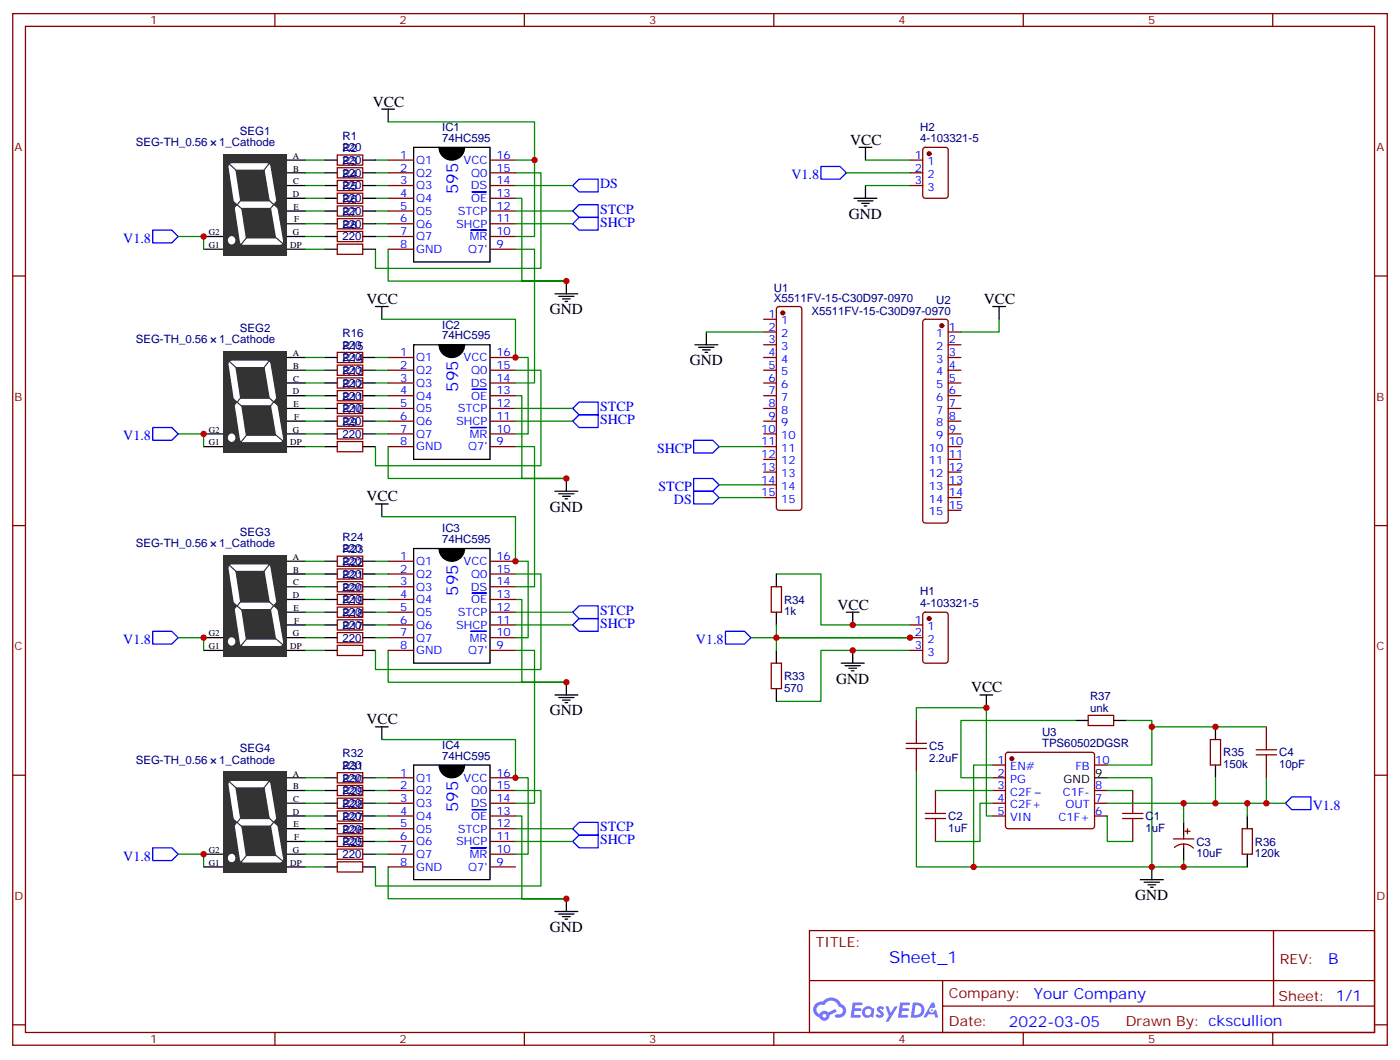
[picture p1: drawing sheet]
<svg xmlns="http://www.w3.org/2000/svg" width="388mm" height="294mm" viewBox="0 0 388 294" stroke-linecap="round" stroke-linejoin="round" font-family="sans-serif">
<g fill="none" stroke="#870000" stroke-width=".35">
<path d="M3.5 3.8h381v285.7h-381zM7.1 7.3h373.9v278.7h-373.9zM76.2 3.8v3.5M145.3 3.8v3.5M214.5 3.8v3.5M283.6 3.8v3.5M352.8 3.8v3.5M3.5 76.4h3.6M381 76.4h3.5M3.5 145.6h3.6M381 145.6h3.5M3.5 214.7h3.6"/>
<path d="M381 214.7h3.5M224.4 257.8h156.6v28.2h-156.6zM353 257.8v20.9M224.4 271.6h156.5M261.3 278.7h119.6M261.3 271.6v14.1M3.5 283.9h3.6M76.2 286v3.5M145.3 286v3.5M214.5 286v3.5M283.6 286v3.5M352.8 286v3.5"/>
<path d="M381 283.9h3.5"/>
</g>
<g fill="#5487ff">
<path d="M243.4 278.9a1.22 1.22 0 0 1 1.7 .3l-.4 .6a.47 .47 0 0 0-.4-.4 .47 .47 0 0 0-.5 .2l.1 .1a1.23 1.23 0 0 1 .8 1.9 1.44 1.44 0 0 1-2.1-.2l.5-.6 .8 .4a.29 .29 0 0 0 .3-.2 .29 .29 0 0 0-.3-.3 1.04 1.04 0 0 1-.5-1.8z"/>
<path d="M236.4 277.7h2.3l.3 .2-.1 .5h-1.8l-.1 .9h1.5l.3 .4-.4 .3h-1.6l-.1 1.1 1.7 .1 .2 .3-.2 .3-2.6 .1z"/>
<path d="M249.5 277.7h2.4l.3 .2-.1 .5h-1.9l-.1 .9h1.5l.4 .4-.4 .3h-1.6l-.2 1.1 1.8 .1 .1 .3-.1 .3-2.7 .1z"/>
<path d="M258.3 277.7h.7l.3 1.3-.6 .3a.69 .69 0 0 0-1 .3 .69 .69 0 0 0 .4 .9 .69 .69 0 0 0 .9-.6l.5-.3 .5 2.2h-.8l-.2-.8h-1.7l-.5 .8h-.9z"/>
<path d="M245.5 278.8h.8l.6 1.8 1.1-1.8h.8l-2.5 4.2h-.8l.9-1.6z"/>
<path d="M253 277.7l-.6 4.2h1.4a2.11 2.11 0 0 0 2.4-2.2 2.11 2.11 0 0 0-2.5-2zM253.8 278.4a1.39 1.39 0 0 1 1.6 1.5 1.39 1.39 0 0 1-1.8 1.2h-.2z"/>
<path d="M239.4 279.3a1.54 1.54 0 0 0-.1 2.2 1.54 1.54 0 0 0 2.1 .1l.6 .3 .3-2.3-.1-.3h-.4a1.49 1.49 0 0 0-2.4 0zM239.6 280.3a.95 .95 0 0 1 1.9 0 .95 .95 0 0 1-1.9 0z"/>
<path d="M226.1 278.1a2.18 2.18 0 0 0 1 3.7 1.44 1.44 0 0 0 1.7 .9 1.44 1.44 0 0 0 1.1-1.5l2-1-.4-.7-1.9 1a1.47 1.47 0 0 0-2.5 .4 1.39 1.39 0 0 1-.6-1.9 1.39 1.39 0 0 1 2-.5 2.12 2.12 0 0 1 2.1-1.3 2.12 2.12 0 0 1 1.9 1.7 1.14 1.14 0 0 1 1.1 1.4 1.14 1.14 0 0 1-1.6 .7 .43 .43 0 0 0-.6 .4 .43 .43 0 0 0 .5 .5 1.98 1.98 0 0 0 2.5-1.3 1.98 1.98 0 0 0-1.3-2.5 3.1 3.1 0 0 0-5.2-.7l-.9 .1zM228 281.4a.54 .54 0 0 1 1 0 .54 .54 0 0 1-1 0z"/>
<circle cx="258.3" cy="279.8" r=".26"/>
</g>
<path d="M104.1 58.5h3.5M104.1 54.9h3.5M104.1 51.4h3.5M104.1 47.9h3.5M104.1 44.3h3.5M142.9 47.9h7v26.4h-45.8v-5.3M104.1 65.5h3.5M104.1 62h3.5" fill="none" stroke="#008700" stroke-width=".35"/>
<path d="M114.7 40.8h21.1v31.8h-21.1zM79.4 99h5.3M79.4 102.6h5.3M79.4 106.1h5.3M79.4 109.6h5.3M79.4 113.1h5.3M79.4 116.7h5.3M56.4 120.2h5.3M56.4 123.7h5.3M79.4 120.2h5.3M79.4 123.7h5.3" fill="none" stroke="#000" stroke-width=".35"/>
<g fill="none" stroke="#870000" stroke-width=".35">
<path d="M107.6 44.3h7.1M107.6 47.9h7.1M107.6 51.4h7.1M107.6 54.9h7.1M107.6 58.5h7.1M135.8 44.3h7.1M135.8 47.9h7.1M135.8 51.4h7.1M135.8 54.9h7.1M135.8 58.5h7.1M107.6 62h7.1M107.6 65.5h7.1"/>
<path d="M107.6 69h7.1M135.8 62h7.1M135.8 65.5h7.1M135.8 69h7.1"/>
</g>
<path d="M121.7 40.8h7.1a3.5 3.5 0 0 1-3.6 3.5 3.5 3.5 0 0 1-3.5-3.5z" fill="#000" stroke="#000" stroke-width=".35"/>
<path d="M130.9 53.2h3.9h-3.9M130.5 63.7h4.3h-4.3" fill="none" stroke="#00f" stroke-width=".35"/>
<path d="M61.9 97.3h17.7v28.2h-17.7z" fill="#333"/>
<path d="M66 111.4h9.8l-1.7-10.6h-9.9l3.2 20.8h10.2l-1.8-10.2" fill="none" stroke="#fff" stroke-width="1.8"/>
<path d="M63.1 99.7l12.8 11.7-9.6 11.6M74.8 99.7l-9.1 11.7 13.3 11.3" fill="none" stroke="#333" stroke-width=".32"/>
<path d="M76.9 109.9l-1.2 1.4 1.6 1.5zM64.4 110l1.5 1.3-1.1 1.4z" fill="#333"/>
<circle cx="64.1" cy="121.2" r="1.11" fill="#fff"/>
<g fill="none" stroke="#870000" stroke-width=".35">
<path d="M93.5 42.9h7v2.9h-7zM93.5 46.5h7v2.8h-7zM93.5 50h7v2.8h-7zM93.5 53.5h7v2.8h-7zM93.5 57h7v2.9h-7zM93.5 60.6h7v2.8h-7zM93.5 64.1h7v2.8h-7zM93.5 67.6h7v2.8h-7zM93.5 97.6h7v2.8h-7zM211.7 88.4h3.5M211.7 92h3.5M211.7 95.5h3.5"/>
<path d="M211.7 99h3.5M215.4 85.1l.5-.2h5.6l.5 .2 .2 .5v55.1l-.2 .5-.5 .2h-5.6l-.5-.3-.2-.4v-55.1zM256 88.6l.5-.2h5.6l.5 .2 .2 .5v55.1l-.2 .5-.5 .2h-5.6l-.5-.2-.2-.5v-55.1zM262.8 92h3.5M262.8 95.5h3.5M262.8 99h3.5M93.5 118.8h7v2.8h-7zM93.5 115.3h7v2.8h-7zM93.5 111.7h7v2.8h-7zM93.5 108.2h7v2.8h-7zM93.5 104.7h7v2.8h-7zM93.5 101.1h7v2.9h-7z"/>
<path d="M211.7 102.6h3.5M211.7 106.1h3.5M211.7 109.6h3.5M211.7 113.1h3.5M211.7 116.7h3.5M262.8 102.6h3.5M262.8 106.1h3.5M262.8 109.6h3.5M262.8 113.1h3.5M262.8 116.7h3.5M93.5 122.3h7v2.8h-7zM211.7 120.2h3.5"/>
<path d="M211.7 123.7h3.5M211.7 127.2h3.5M211.7 130.8h3.5M211.7 134.3h3.5M211.7 137.8h3.5M262.8 120.2h3.5M262.8 123.7h3.5M262.8 127.2h3.5M262.8 130.8h3.5M262.8 134.3h3.5M262.8 137.8h3.5M262.8 141.4h3.5"/>
</g>
<g fill="#870000" stroke="#870000" stroke-width=".35">
<circle cx="217" cy="86.7" r=".53"/>
<circle cx="261.1" cy="90.2" r=".53"/>
</g>
<g fill="none" stroke="#000" stroke-width=".35">
<path d="M105.8 30.2h3.6M107.6 30.2v3.6M79.4 44.3h5.3M79.4 47.9h5.3M79.4 51.4h5.3M79.4 54.9h5.3M79.4 58.5h5.3M90 44.3h3.5M90 47.9h3.5M90 51.4h3.5M90 54.9h3.5M90 58.5h3.5"/>
<path d="M100.5 44.3h3.6M100.5 47.9h3.6M100.5 51.4h3.6M100.5 54.9h3.6M100.5 58.5h3.6M56.4 65.5h5.3M56.4 69h5.3M79.4 62h5.3M79.4 65.5h5.3M79.4 69h5.3M90 62h3.5M90 65.5h3.5"/>
<path d="M90 69h3.5M100.5 62h3.6M100.5 65.5h3.6M100.5 69h3.6M157 77.9v3.5M90 99h3.5M100.5 99h3.6M104.1 84.9h3.5M105.8 84.9v3.5M153.8 81.4h6.4M154.9 82.1h4.2M155.9 82.8h2.1"/>
<path d="M156.6 83.5h.7M192.6 95.5h6.4M193.7 96.2h4.2M194.7 96.9h2.1M195.4 97.6h.7M195.8 92v3.5M90 116.7h3.5M90 113.1h3.5M90 109.6h3.5M90 106.1h3.5M90 102.6h3.5M100.5 116.7h3.6"/>
<path d="M100.5 113.1h3.6M100.5 109.6h3.6M100.5 106.1h3.6M100.5 102.6h3.6M90 123.7h3.5M90 120.2h3.5M100.5 123.7h3.6M100.5 120.2h3.6M153.8 136.1h6.4M154.9 136.8h4.2M155.9 137.5h2.1M156.6 138.2h.7"/>
<path d="M157 132.5v3.6"/>
</g>
<path d="M142.9 54.9h1.7v23h12.4h-49.4v-8.9M195.8 92h15.9M142.9 109.6h1.7v22.9h12.4h-49.4v-8.8" fill="none" stroke="#008700" stroke-width=".35"/>
<path d="M61.9 42.6h17.7v28.2h-17.7z" fill="#333"/>
<path d="M66 56.7h9.8l-1.7-10.6h-9.9l3.2 20.8h10.2l-1.8-10.2" fill="none" stroke="#fff" stroke-width="1.8"/>
<path d="M63.1 45l12.8 11.7-9.6 11.6M74.8 45l-9.1 11.7 13.3 11.3" fill="none" stroke="#333" stroke-width=".32"/>
<path d="M76.9 55.2l-1.2 1.5 1.6 1.4zM64.4 55.3l1.5 1.3-1.1 1.4z" fill="#333"/>
<circle cx="64.1" cy="66.5" r="1.11" fill="#fff"/>
<g fill="none" stroke="#000" stroke-width=".35">
<path d="M114.7 95.5h21.1v31.7h-21.1zM104.1 139.6h3.5M105.8 139.6v3.5M79.4 159h5.3M79.4 155.5h5.3M90 159h3.5M90 155.5h3.5M100.5 159h3.6M100.5 155.5h3.6M56.4 176.6h5.3M79.4 176.6h5.3M79.4 173.1h5.3"/>
<path d="M79.4 169.6h5.3M79.4 166.1h5.3M79.4 162.5h5.3M90 176.6h3.5M90 173.1h3.5M90 169.6h3.5M90 166.1h3.5M90 162.5h3.5M100.5 176.6h3.6M100.5 173.1h3.6M100.5 169.6h3.6M100.5 166.1h3.6"/>
<path d="M100.5 162.5h3.6M56.4 180.2h5.3M79.4 180.2h5.3M90 180.2h3.5M100.5 180.2h3.6M153.8 192.5h6.4M154.9 193.2h4.2M155.9 193.9h2.1M156.6 194.6h.7M157 189v3.5"/>
</g>
<g fill="none" stroke="#870000" stroke-width=".35">
<path d="M107.6 99h7.1M135.8 99h7.1M107.6 102.6h7.1M107.6 106.1h7.1M107.6 109.6h7.1M107.6 113.1h7.1M107.6 116.7h7.1M135.8 102.6h7.1M135.8 106.1h7.1M135.8 109.6h7.1M135.8 113.1h7.1M135.8 116.7h7.1"/>
<path d="M107.6 120.2h7.1M107.6 123.7h7.1M135.8 120.2h7.1M135.8 123.7h7.1M93.5 157.6h7v2.8h-7zM93.5 154.1h7v2.8h-7zM93.5 178.8h7v2.8h-7zM93.5 175.2h7v2.8h-7zM93.5 171.7h7v2.8h-7zM93.5 168.2h7v2.8h-7zM93.5 164.6h7v2.9h-7zM93.5 161.1h7v2.8h-7z"/>
</g>
<path d="M121.7 95.5h7.1a3.5 3.5 0 0 1-3.6 3.5 3.5 3.5 0 0 1-3.5-3.5z" fill="#000" stroke="#000" stroke-width=".35"/>
<path d="M130.5 118.4h4.3h-4.3M130.9 107.8h3.9h-3.9" fill="none" stroke="#00f" stroke-width=".35"/>
<path d="M104.1 99h3.5M104.1 102.6h3.5M104.1 106.1h3.5M104.1 109.6h3.5M104.1 116.7h3.5M104.1 113.1h3.5M142.9 102.6h7v26.4h-45.8v-5.3M104.1 120.2h3.5M142.9 166.1h1.7v22.9h12.4h-49.4v-8.8" fill="none" stroke="#008700" stroke-width=".35"/>
<path d="M61.9 153.7h17.7v28.3h-17.7z" fill="#333"/>
<path d="M66 167.8h9.8l-1.7-10.6h-9.9l3.2 20.8h10.2l-1.8-10.2" fill="none" stroke="#fff" stroke-width="1.8"/>
<path d="M63.1 156.2l12.8 11.6-9.6 11.7M74.8 156.2l-9.1 11.7 13.3 11.2" fill="none" stroke="#333" stroke-width=".32"/>
<path d="M76.9 166.3l-1.2 1.5 1.6 1.4zM64.4 166.4l1.5 1.4-1.1 1.3z" fill="#333"/>
<circle cx="64.1" cy="177.7" r="1.11" fill="#fff"/>
<g fill="none" stroke="#000" stroke-width=".35">
<path d="M114.7 151.9h21.1v31.8h-21.1zM79.4 219h5.3M79.4 215.4h5.3M90 219h3.5M90 215.4h3.5M100.5 219h3.6M100.5 215.4h3.6M104.1 201.3h3.5M105.8 201.3v3.6M56.4 236.6h5.3M79.4 236.6h5.3M79.4 233.1h5.3"/>
<path d="M79.4 229.6h5.3M79.4 226h5.3M79.4 222.5h5.3M90 236.6h3.5M90 233.1h3.5M90 229.6h3.5M90 226h3.5M90 222.5h3.5M100.5 236.6h3.6M100.5 233.1h3.6M100.5 229.6h3.6M100.5 226h3.6"/>
<path d="M100.5 222.5h3.6M56.4 240.1h5.3M79.4 240.1h5.3M90 240.1h3.5M100.5 240.1h3.6M153.8 252.5h6.4M154.9 253.2h4.2M155.9 253.9h2.1M156.6 254.6h.7M157 249v3.5"/>
</g>
<g fill="none" stroke="#870000" stroke-width=".35">
<path d="M107.6 155.5h7.1M107.6 159h7.1M135.8 155.5h7.1M135.8 159h7.1M107.6 162.5h7.1M107.6 166.1h7.1M107.6 169.6h7.1M107.6 173.1h7.1M107.6 176.6h7.1M135.8 162.5h7.1M135.8 166.1h7.1M135.8 169.6h7.1"/>
<path d="M135.8 173.1h7.1M135.8 176.6h7.1M107.6 180.2h7.1M135.8 180.2h7.1M93.5 217.6h7v2.8h-7zM93.5 214h7v2.9h-7zM93.5 238.7h7v2.8h-7zM93.5 235.2h7v2.8h-7zM93.5 231.7h7v2.8h-7zM93.5 228.1h7v2.9h-7zM93.5 224.6h7v2.8h-7zM93.5 221.1h7v2.8h-7z"/>
</g>
<path d="M121.7 151.9h7.1a3.5 3.5 0 0 1-3.6 3.6 3.5 3.5 0 0 1-3.5-3.6z" fill="#000" stroke="#000" stroke-width=".35"/>
<path d="M130.5 174.9h4.3h-4.3M130.9 164.3h3.9h-3.9" fill="none" stroke="#00f" stroke-width=".35"/>
<g fill="none" stroke="#008700" stroke-width=".35">
<path d="M84.7 155.5h5.3M84.7 159h5.3M104.1 155.5h3.5M104.1 159h3.5M142.9 159h7v26.5h-45.8v-5.3M84.7 162.5h5.3M84.7 166.1h5.3M84.7 169.6h5.3M84.7 173.1h5.3M84.7 176.6h5.3M104.1 162.5h3.5M104.1 166.1h3.5"/>
<path d="M104.1 169.6h3.5M104.1 173.1h3.5M104.1 176.6h3.5M84.7 180.2h5.3M142.9 226h1.7v23h12.4h-49.4v-8.9"/>
</g>
<path d="M61.9 213.7h17.7v28.2h-17.7z" fill="#333"/>
<path d="M66 227.8h9.8l-1.7-10.6h-9.9l3.2 20.8h10.2l-1.8-10.2" fill="none" stroke="#fff" stroke-width="1.8"/>
<path d="M63.1 216.1l12.8 11.7-9.6 11.6M74.8 216.1l-9.1 11.7 13.3 11.3" fill="none" stroke="#333" stroke-width=".32"/>
<path d="M76.9 226.3l-1.2 1.5 1.6 1.4zM64.4 226.4l1.5 1.3-1.1 1.4z" fill="#333"/>
<circle cx="64.1" cy="237.6" r="1.11" fill="#fff"/>
<g fill="none" stroke="#000" stroke-width=".35">
<path d="M236.7 54.9h6.4M237.8 55.6h4.2M238.1 40.8h3.6M238.8 56.3h2.1M239.5 57h.7M239.9 40.8v3.5M239.9 51.4v3.5M275.2 84.9h3.5M276.9 84.9v3.5M215.2 159v3.5M215.2 169.6v3.5M234.6 169.6h3.5"/>
<path d="M236.4 169.6v3.5M215.2 180.2v3.5M215.2 190.7v3.6M233.2 183.7h6.3M234.2 184.4h4.3M235.3 185.1h2.1M236 185.8h.7M236.4 180.2v3.5M271.6 192.5h3.6M273.4 192.5v3.5M298.1 199.6h3.5M308.7 199.6h3.5"/>
<path d="M114.7 211.9h21.1v31.8h-21.1zM303.4 215.4h3.5M336.9 201.3v3.6M336.9 211.9v3.5M328.1 227.8v3.5M328.1 234.8v3.6M345.7 226v3.6M345.7 236.6v3.5M316.1 243.7h6.3M317.1 244.4h4.3M318.2 245.1h2.1M318.9 245.8h.7"/>
<path d="M319.3 240.1v3.6"/>
</g>
<g fill="none" stroke="#870000" stroke-width=".35">
<path d="M252.2 44.3h3.6M252.2 47.9h3.6M252.2 51.4h3.6M256 41l.5-.2h5.6l.7 .4v13l-.4 .7h-5.9l-.7-.4v-13zM213.8 162.5h2.8v7.1h-2.8zM252.2 173.1h3.6M252.2 176.6h3.6M256 169.8l.5-.2h5.6l.7 .4v13l-.4 .6-5.9 .1-.7-.5v-12.9zM213.8 183.7h2.8v7h-2.8zM252.2 180.2h3.6M254 199.6v3.5M301.6 198.2h7.1v2.8h-7.1z"/>
<path d="M107.6 215.4h7.1M107.6 219h7.1M135.8 215.4h7.1M135.8 219h7.1M254 210.1v3.6M259.3 219v3.5M275.2 215.4h3.5M275.2 219h3.5M275.2 211.9h3.5M278.9 208.6l.5-.2h23.3l.5 .2 .2 .5v19.7l-.2 .5-.5 .3h-23.3l-.5-.3-.2-.5v-19.7zM303.4 219h3.5M303.4 211.9h3.5"/>
<path d="M314 219v3.5M335.5 204.9h2.8v7h-2.8zM351 201.3v3.6M351 211.9v3.5M107.6 222.5h7.1M107.6 226h7.1M107.6 229.6h7.1M107.6 233.1h7.1M107.6 236.6h7.1M135.8 222.5h7.1M135.8 226h7.1M135.8 229.6h7.1"/>
<path d="M135.8 233.1h7.1M135.8 236.6h7.1M259.3 229.6v3.5M275.2 222.5h3.5M275.2 226h3.5M303.4 222.5h3.5M303.4 226h3.5M314 229.6v3.5M325.3 232.4h5.6M325.5 234.8a3.8 3.8 0 0 1 5.3 .1M328.1 231.3v1.1M328.1 233.8v1"/>
<path d="M328.4 230.3h1.4M329.1 229.6v1.4M344.3 229.6h2.8v7h-2.8zM107.6 240.1h7.1M135.8 240.1h7.1"/>
</g>
<path d="M121.7 211.9h7.1a3.5 3.5 0 0 1-3.6 3.5 3.5 3.5 0 0 1-3.5-3.5z" fill="#000" stroke="#000" stroke-width=".35"/>
<g fill="none" stroke="#00f" stroke-width=".35">
<path d="M158.7 58.5l1.8-1.8h5.3v3.5h-5.3zM158.7 51.4l1.8-1.8h5.3v3.6h-5.3zM227.5 46.1h5.3l1.8 1.8-1.8 1.7h-5.3zM42.3 63.7h5.3l1.8 1.8-1.8 1.8h-5.3zM158.7 62l1.8-1.8h5.3v3.5h-5.3zM42.3 118.4h5.3l1.8 1.8-1.8 1.8h-5.3zM158.7 113.1l1.8-1.7h5.3v3.5h-5.3zM158.7 116.7l1.8-1.8h5.3v3.5h-5.3zM192.3 136.1h5.3l1.7 1.7-1.7 1.8h-5.3zM192.3 132.5h5.3l1.7 1.8-1.7 1.8h-5.3zM192.3 122h5.3l1.7 1.7-1.7 1.8h-5.3zM42.3 174.9h5.3l1.8 1.7-1.8 1.8h-5.3z"/>
<path d="M158.7 169.6l1.8-1.8h5.3v3.5h-5.3zM158.7 173.1l1.8-1.8h5.3v3.6h-5.3zM201.1 174.9h5.3l1.7 1.7-1.7 1.8h-5.3zM42.3 234.8h5.3l1.8 1.8-1.8 1.8h-5.3zM130.5 234.8h4.3h-4.3M130.9 224.3h3.9h-3.9M158.7 229.6l1.8-1.8h5.3v3.5h-5.3zM158.7 233.1l1.8-1.8h5.3v3.5h-5.3zM358.1 220.7h5.3v3.6h-5.3l-1.8-1.8z"/>
</g>
<g fill="none" stroke="#008700" stroke-width=".35">
<path d="M107.6 33.8h40.6v10.5M84.7 44.3h5.3M84.7 51.4h5.3M84.7 47.9h5.3M84.7 58.5h5.3M84.7 54.9h5.3M142.9 44.3h5.3v21.2h-5.3M142.9 51.4h15.8M142.9 58.5h15.8M234.6 47.9h17.6M239.9 44.3h12.3M239.9 51.4h12.3"/>
<path d="M49.4 65.5h7v3.5M84.7 62h5.3M84.7 65.5h5.3M84.7 69h5.3M142.9 69h5.3v37.1h-5.3M142.9 62h15.8M84.7 99h5.3M105.8 88.4h37.1v10.6h3.5v21.2h-3.5M276.9 88.4v3.6h-10.6M84.7 113.1h5.3M84.7 116.7h5.3M84.7 102.6h5.3"/>
<path d="M84.7 106.1h5.3M84.7 109.6h5.3M142.9 113.1h15.8M142.9 116.7h15.8M49.4 120.2h7v3.5M84.7 123.7h5.3M84.7 120.2h5.3M142.9 123.7h5.3v38.8h-5.3M199.3 134.3h12.4M199.3 137.8h12.4M199.3 123.7h12.4M105.8 143.1h37.1v12.4h3.5v21.1h-3.5"/>
<path d="M215.2 159h12.3v14.1h24.7M49.4 176.6h7v3.6M142.9 169.6h15.8M142.9 173.1h15.8M208.1 176.6h44.1h-37v3.6M215.2 173.1v3.5M142.9 180.2h5.3v42.3h-5.3M252.2 180.2h-24.7v14.1h-12.3M254 199.6v-3.6h19.4v30h1.8M298.1 199.6h-31.8v15.8h8.9M312.2 199.6h7.1v1.7M84.7 215.4h5.3"/>
<path d="M84.7 219h5.3M104.1 215.4h3.5M104.1 219h3.5M105.8 204.9h37.1v10.5h3.5v21.2h-3.5M142.9 219h7v26.4h-45.8v-5.3M254 213.7v26.4h15.9M259.3 219h15.9M275.2 211.9h-5.3v28.2h49.4M306.9 215.4h12.4v24.7h26.4M306.9 219h7.1M336.9 215.4v7.1M351 201.3h-31.7v10.6h-12.4"/>
<path d="M351 215.4v7.1M49.4 236.6h7v3.5M84.7 222.5h5.3M84.7 226h5.3M84.7 229.6h5.3M84.7 233.1h5.3M84.7 236.6h5.3M104.1 222.5h3.5M104.1 226h3.5M104.1 229.6h3.5M104.1 233.1h3.5M104.1 236.6h3.5"/>
<path d="M142.9 229.6h15.8M142.9 233.1h15.8M275.2 222.5h-3.6v10.6h-12.3M306.9 226v7.1h7.1M306.9 222.5h49.4M328.1 222.5v5.3M328.1 238.4v1.7M345.7 222.5v3.5M84.7 240.1h5.3"/>
</g>
<g fill="#870000" stroke="#870000" stroke-width=".35">
<circle cx="257.5" cy="171.3" r=".53"/>
<circle cx="257.5" cy="42.6" r=".53"/>
<circle cx="280.5" cy="210.1" r=".53"/>
</g>
<g fill="none" stroke="#a10000" stroke-width=".35">
<path d="M251.2 205.9h5.6M251.2 207.3h5.6M254 203.1v2.8M254 207.3v2.8M348.2 207.7h5.6M348.2 209.1h5.6M351 204.9v2.8M351 209.1v2.8M256.5 225.3h5.6M256.5 226.7h5.6M259.3 222.5v2.8M259.3 226.7v2.9"/>
<path d="M311.1 225.3h5.7M311.1 226.7h5.7M314 222.5v2.8M314 226.7v2.9"/>
</g>
<g fill="#c00">
<circle cx="157" cy="77.9" r=".88"/>
<circle cx="157" cy="132.5" r=".88"/>
<circle cx="157" cy="189" r=".88"/>
<circle cx="157" cy="249" r=".88"/>
<circle cx="236.4" cy="180.2" r=".88"/>
<circle cx="148.2" cy="44.3" r=".88"/>
<circle cx="142.9" cy="99" r=".88"/>
<circle cx="142.9" cy="155.5" r=".88"/>
<circle cx="142.9" cy="215.4" r=".88"/>
<circle cx="56.4" cy="236.6" r=".88"/>
<circle cx="56.4" cy="176.6" r=".88"/>
<circle cx="56.4" cy="65.5" r=".88"/>
<circle cx="56.4" cy="120.2" r=".88"/>
<circle cx="319.3" cy="240.1" r=".88"/>
<circle cx="252.2" cy="176.6" r=".88"/>
<circle cx="215.2" cy="176.6" r=".88"/>
<circle cx="236.4" cy="173.1" r=".88"/>
<circle cx="273.4" cy="196" r=".88"/>
<circle cx="269.9" cy="240.1" r=".88"/>
<circle cx="336.9" cy="222.5" r=".88"/>
<circle cx="351" cy="222.5" r=".88"/>
<circle cx="336.9" cy="201.3" r=".88"/>
<circle cx="328.1" cy="222.5" r=".88"/>
<circle cx="328.1" cy="240.1" r=".88"/>
<circle cx="345.7" cy="222.5" r=".88"/>
<circle cx="319.3" cy="201.3" r=".88"/>
</g>
<g font-size="4.6" fill="#00f">
<text x="127" y="53.9" transform="rotate(-90 127 53.9)">595</text>
<text x="127" y="108.5" transform="rotate(-90 127 108.5)">595</text>
<text x="127" y="165" transform="rotate(-90 127 165)">595</text>
<text x="127" y="225" transform="rotate(-90 127 225)">595</text>
<text x="246.5" y="266.8">Sheet_1</text>
</g>
<g font-size="4.2">
<text x="103.4" y="29.5">VCC</text>
<text x="235.7" y="40.1">VCC</text>
<text x="235.3" y="60.6">GND</text>
<text x="101.6" y="84.2">VCC</text>
<text x="152.4" y="87">GND</text>
<text x="272.7" y="84.2">VCC</text>
<text x="191.2" y="101.1">GND</text>
<text x="101.6" y="138.9">VCC</text>
<text x="152.4" y="141.7">GND</text>
<text x="232.1" y="168.9">VCC</text>
<text x="231.8" y="189.3">GND</text>
<text x="269.2" y="191.8">VCC</text>
<text x="101.6" y="200.6">VCC</text>
<text x="152.4" y="198.2">GND</text>
<text x="314.7" y="249.3">GND</text>
<text x="152.4" y="258.1">GND</text>
</g>
<g font-size="4.2" fill="#00f">
<text x="368.2" y="267">B</text>
<text x="286.5" y="276.6">Your Company</text>
<text x="279.6" y="284.4">2022-03-05</text>
</g>
<g font-size="3.9" fill="#00f">
<text x="166.3" y="52.2">DS</text>
<text x="219.4" y="49.6">V1.8</text>
<text x="166.3" y="59.2">STCP</text>
<text x="166.3" y="62.7">SHCP</text>
<text x="34.2" y="67.3">V1.8</text>
<text x="166.3" y="113.9">STCP</text>
<text x="166.3" y="117.4">SHCP</text>
<text x="34.2" y="122">V1.8</text>
<text x="182.1" y="125.5">SHCP</text>
<text x="182.5" y="136.1">STCP</text>
<text x="186.8" y="139.6">DS</text>
<text x="166.3" y="170.3">STCP</text>
<text x="166.3" y="173.9">SHCP</text>
<text x="34.2" y="178.4">V1.8</text>
<text x="192.9" y="178.4">V1.8</text>
<text x="363.9" y="224.3">V1.8</text>
<text x="166.3" y="230.3">STCP</text>
<text x="166.3" y="233.8">SHCP</text>
<text x="34.2" y="238.4">V1.8</text>
</g>
<g font-size="3.9" fill="#800">
<text x="226.1" y="262.4">TITLE:</text>
<text x="354.8" y="267">REV:</text>
<text x="263" y="276.6">Company:</text>
<text x="354.4" y="277.2">Sheet: 1/1</text>
<text x="263" y="284.2">Date:</text>
<text x="312.1" y="284.3">Drawn By: ckscullion</text>
</g>
<g font-size="3.2" fill="#800">
<text x="41.6" y="6.8">1</text>
<text x="110.8" y="6.8">2</text>
<text x="179.9" y="6.8">3</text>
<text x="249.1" y="6.8">4</text>
<text x="318.2" y="6.8">5</text>
<text x="4.1" y="41.9">A</text>
<text x="381.5" y="41.9">A</text>
<text x="4.1" y="111">B</text>
<text x="381.5" y="111">B</text>
<text x="4.1" y="180.2">C</text>
<text x="381.5" y="180.2">C</text>
<text x="4.1" y="249.3">D</text>
<text x="381.5" y="249.3">D</text>
<text x="41.6" y="289">1</text>
<text x="110.8" y="289">2</text>
<text x="179.9" y="289">3</text>
<text x="249.1" y="289">4</text>
<text x="318.2" y="289">5</text>
</g>
<g font-size="3.2" fill="#000080">
<text x="37.6" y="40.5">SEG-TH_0.56</text>
<text x="60.7" y="40.5">1_Cathode</text>
<text x="66.5" y="37.3">SEG1</text>
<text x="94.9" y="41.9">220</text>
<text x="94.9" y="38.6">R1</text>
<text x="122.6" y="39.3">74HC595</text>
<text x="122.6" y="36.4">IC1</text>
<text x="255.1" y="39.4">4-103321-5</text>
<text x="255.1" y="36.2">H2</text>
<text x="94.9" y="45.4">220</text>
<text x="94.9" y="42.2">R2</text>
<text x="94.9" y="45.7">R3</text>
<text x="94.9" y="48.9">220</text>
<text x="94.9" y="52.5">220</text>
<text x="94.9" y="49.2">R4</text>
<text x="94.9" y="52.8">R5</text>
<text x="94.9" y="56">220</text>
<text x="94.9" y="59.5">220</text>
<text x="94.9" y="56.3">R6</text>
<text x="94.9" y="59.8">R7</text>
<text x="94.9" y="63">220</text>
<text x="94.9" y="63.3">R8</text>
<text x="94.9" y="66.6">220</text>
<text x="214.5" y="83.7">X5511FV-15-C30D97-0970</text>
<text x="214.5" y="80.8">U1</text>
<text x="224.9" y="87.3">X5511FV-15-C30D97-0970</text>
<text x="259.5" y="84.3">U2</text>
<text x="37.6" y="95.1">SEG-TH_0.56</text>
<text x="60.7" y="95.1">1_Cathode</text>
<text x="66.5" y="92">SEG2</text>
<text x="94.9" y="93.3">R16</text>
<text x="122.6" y="94">74HC595</text>
<text x="122.6" y="91">IC2</text>
<text x="94.9" y="100.1">220</text>
<text x="94.9" y="96.6">220</text>
<text x="94.9" y="100.4">R14</text>
<text x="94.9" y="96.9">R15</text>
<text x="94.9" y="107.1">220</text>
<text x="94.9" y="103.6">220</text>
<text x="94.9" y="107.4">R12</text>
<text x="94.9" y="103.9">R13</text>
<text x="94.9" y="110.7">220</text>
<text x="94.9" y="111">R11</text>
<text x="94.9" y="117.7">220</text>
<text x="94.9" y="114.2">220</text>
<text x="94.9" y="118">R9</text>
<text x="94.9" y="114.5">R10</text>
<text x="94.9" y="121.2">220</text>
<text x="66.5" y="148.4">SEG3</text>
<text x="94.9" y="149.8">R24</text>
<text x="122.6" y="147.5">IC3</text>
<text x="37.6" y="151.6">SEG-TH_0.56</text>
<text x="60.7" y="151.6">1_Cathode</text>
<text x="94.9" y="153">220</text>
<text x="94.9" y="153.3">R23</text>
<text x="122.6" y="150.5">74HC595</text>
<text x="94.9" y="160.1">220</text>
<text x="94.9" y="156.5">220</text>
<text x="94.9" y="160.4">R21</text>
<text x="94.9" y="156.8">R22</text>
<text x="94.9" y="167.1">220</text>
<text x="94.9" y="163.6">220</text>
<text x="94.9" y="167.4">R19</text>
<text x="94.9" y="163.9">R20</text>
<text x="217.3" y="167.2">R34</text>
<text x="255.1" y="164.9">H1</text>
<text x="94.9" y="170.6">220</text>
<text x="94.9" y="170.9">R18</text>
<text x="217.3" y="170.4">1k</text>
<text x="255.1" y="168.2">4-103321-5</text>
<text x="94.9" y="177.7">220</text>
<text x="94.9" y="174.2">220</text>
<text x="94.9" y="174.5">R17</text>
<text x="217.3" y="191.6">570</text>
<text x="217.3" y="188.4">R33</text>
<text x="302.1" y="197.1">unk</text>
<text x="302.1" y="193.9">R37</text>
<text x="288.8" y="203.9">U3</text>
<text x="66.5" y="208.4">SEG4</text>
<text x="94.9" y="209.7">R32</text>
<text x="122.6" y="207.5">IC4</text>
<text x="257.5" y="207.8">C5</text>
<text x="288.8" y="206.9">TPS60502DGSR</text>
<text x="339" y="209.5">R35</text>
<text x="354.5" y="209.5">C4</text>
<text x="37.6" y="211.6">SEG-TH_0.56</text>
<text x="60.7" y="211.6">1_Cathode</text>
<text x="94.9" y="213">220</text>
<text x="94.9" y="213.3">R31</text>
<text x="122.6" y="210.4">74HC595</text>
<text x="257.5" y="211">2.2uF</text>
<text x="339" y="212.7">150k</text>
<text x="354.5" y="212.7">10pF</text>
<text x="94.9" y="220">220</text>
<text x="94.9" y="216.5">220</text>
<text x="94.9" y="220.3">R29</text>
<text x="94.9" y="216.8">R30</text>
<text x="94.9" y="227.1">220</text>
<text x="94.9" y="223.6">220</text>
<text x="94.9" y="227.4">R27</text>
<text x="94.9" y="223.9">R28</text>
<text x="262.8" y="227.2">C2</text>
<text x="317.5" y="227.2">C1</text>
<text x="94.9" y="230.6">220</text>
<text x="94.9" y="230.9">R26</text>
<text x="262.8" y="230.4">1uF</text>
<text x="317.5" y="230.4">1uF</text>
<text x="94.9" y="237.7">220</text>
<text x="94.9" y="234.1">220</text>
<text x="94.9" y="234.4">R25</text>
<text x="331.6" y="237.4">10uF</text>
<text x="331.6" y="234.2">C3</text>
<text x="347.8" y="237.4">120k</text>
<text x="347.8" y="234.2">R36</text>
</g>
<g font-size="3.2" fill="#00f">
<text x="110.9" y="44">1</text>
<text x="110.9" y="47.5">2</text>
<text x="115.4" y="45.4">Q1</text>
<text x="128.5" y="45.4">VCC</text>
<text x="137.6" y="47.5">15</text>
<text x="137.6" y="44">16</text>
<text x="253.6" y="44">1</text>
<text x="253.6" y="47.5">2</text>
<text x="257.1" y="45.8">1</text>
<text x="110.9" y="51">3</text>
<text x="115.4" y="48.9">Q2</text>
<text x="115.4" y="52.5">Q3</text>
<text x="130.5" y="52.5">DS</text>
<text x="130.6" y="48.9">Q0</text>
<text x="137.6" y="51">14</text>
<text x="253.6" y="51">3</text>
<text x="257.1" y="49.3">2</text>
<text x="257.1" y="52.8">3</text>
<text x="110.9" y="54.6">4</text>
<text x="110.9" y="58.1">5</text>
<text x="115.4" y="56">Q4</text>
<text x="115.4" y="59.5">Q5</text>
<text x="126.9" y="59.5">STCP</text>
<text x="130.6" y="56">OE</text>
<text x="137.6" y="58.1">12</text>
<text x="137.6" y="54.6">13</text>
<text x="110.9" y="61.6">6</text>
<text x="110.9" y="65.2">7</text>
<text x="115.4" y="63">Q6</text>
<text x="126.4" y="63">SHCP</text>
<text x="137.6" y="65.2">10</text>
<text x="137.6" y="61.6">11</text>
<text x="110.9" y="68.7">8</text>
<text x="115.4" y="66.6">Q7</text>
<text x="115.4" y="70.1">GND</text>
<text x="129.7" y="70.1">Q7'</text>
<text x="130.2" y="66.6">MR</text>
<text x="137.6" y="68.7">9</text>
<text x="213" y="88.1">1</text>
<text x="216.5" y="89.9">1</text>
<text x="213" y="91.6">2</text>
<text x="213" y="95.1">3</text>
<text x="216.5" y="93.4">2</text>
<text x="259.5" y="93.4">1</text>
<text x="263" y="91.6">1</text>
<text x="263" y="95.1">2</text>
<text x="110.9" y="98.7">1</text>
<text x="115.4" y="100.1">Q1</text>
<text x="128.5" y="100.1">VCC</text>
<text x="137.6" y="98.7">16</text>
<text x="213" y="98.7">4</text>
<text x="216.5" y="96.9">3</text>
<text x="216.5" y="100.4">4</text>
<text x="259.5" y="96.9">2</text>
<text x="259.5" y="100.4">3</text>
<text x="263" y="98.7">3</text>
<text x="110.9" y="102.2">2</text>
<text x="110.9" y="105.7">3</text>
<text x="115.4" y="103.6">Q2</text>
<text x="115.4" y="107.1">Q3</text>
<text x="130.5" y="107.1">DS</text>
<text x="130.6" y="103.6">Q0</text>
<text x="137.6" y="105.7">14</text>
<text x="137.6" y="102.2">15</text>
<text x="213" y="102.2">5</text>
<text x="213" y="105.7">6</text>
<text x="216.5" y="104">5</text>
<text x="216.5" y="107.5">6</text>
<text x="259.5" y="104">4</text>
<text x="259.5" y="107.5">5</text>
<text x="263" y="102.2">4</text>
<text x="263" y="105.7">5</text>
<text x="110.9" y="109.3">4</text>
<text x="110.9" y="112.8">5</text>
<text x="115.4" y="110.7">Q4</text>
<text x="130.6" y="110.7">OE</text>
<text x="137.6" y="112.8">12</text>
<text x="137.6" y="109.3">13</text>
<text x="213" y="109.3">7</text>
<text x="213" y="112.8">8</text>
<text x="216.5" y="111">7</text>
<text x="259.5" y="111">6</text>
<text x="263" y="109.3">6</text>
<text x="263" y="112.8">7</text>
<text x="110.9" y="116.3">6</text>
<text x="110.9" y="119.8">7</text>
<text x="115.4" y="114.2">Q5</text>
<text x="115.4" y="117.7">Q6</text>
<text x="126.4" y="117.7">SHCP</text>
<text x="126.9" y="114.2">STCP</text>
<text x="137.6" y="119.8">10</text>
<text x="137.6" y="116.3">11</text>
<text x="211" y="119.8">10</text>
<text x="213" y="116.3">9</text>
<text x="216.5" y="114.5">8</text>
<text x="216.5" y="118.1">9</text>
<text x="259.5" y="114.5">7</text>
<text x="259.5" y="118.1">8</text>
<text x="263" y="116.3">8</text>
<text x="263" y="119.8">9</text>
<text x="110.9" y="123.4">8</text>
<text x="115.4" y="121.2">Q7</text>
<text x="115.4" y="124.8">GND</text>
<text x="129.7" y="124.8">Q7'</text>
<text x="130.2" y="121.2">MR</text>
<text x="137.6" y="123.4">9</text>
<text x="211" y="123.4">11</text>
<text x="216.5" y="121.6">10</text>
<text x="216.5" y="125.1">11</text>
<text x="257.5" y="125.1">10</text>
<text x="259.5" y="121.6">9</text>
<text x="263" y="123.4">10</text>
<text x="211" y="126.9">12</text>
<text x="211" y="130.4">13</text>
<text x="216.5" y="128.7">12</text>
<text x="257.5" y="128.7">11</text>
<text x="263" y="126.9">11</text>
<text x="263" y="130.4">12</text>
<text x="211" y="133.9">14</text>
<text x="211" y="137.5">15</text>
<text x="216.5" y="132.2">13</text>
<text x="216.5" y="135.7">14</text>
<text x="257.5" y="132.2">12</text>
<text x="257.5" y="135.7">13</text>
<text x="263" y="133.9">13</text>
<text x="263" y="137.5">14</text>
<text x="216.5" y="139.2">15</text>
<text x="257.5" y="139.2">14</text>
<text x="257.5" y="142.8">15</text>
<text x="263" y="141">15</text>
<text x="110.9" y="155.1">1</text>
<text x="137.6" y="155.1">16</text>
<text x="110.9" y="158.6">2</text>
<text x="115.4" y="156.5">Q1</text>
<text x="115.4" y="160.1">Q2</text>
<text x="128.5" y="156.5">VCC</text>
<text x="130.6" y="160.1">Q0</text>
<text x="137.6" y="158.6">15</text>
<text x="110.9" y="162.2">3</text>
<text x="110.9" y="165.7">4</text>
<text x="115.4" y="163.6">Q3</text>
<text x="115.4" y="167.1">Q4</text>
<text x="130.5" y="163.6">DS</text>
<text x="130.6" y="167.1">OE</text>
<text x="137.6" y="165.7">13</text>
<text x="137.6" y="162.2">14</text>
<text x="110.9" y="169.2">5</text>
<text x="110.9" y="172.8">6</text>
<text x="115.4" y="170.6">Q5</text>
<text x="126.9" y="170.6">STCP</text>
<text x="137.6" y="172.8">11</text>
<text x="137.6" y="169.2">12</text>
<text x="253.6" y="172.8">1</text>
<text x="110.9" y="176.3">7</text>
<text x="110.9" y="179.8">8</text>
<text x="115.4" y="174.2">Q6</text>
<text x="115.4" y="177.7">Q7</text>
<text x="126.4" y="174.2">SHCP</text>
<text x="130.2" y="177.7">MR</text>
<text x="137.6" y="179.8">9</text>
<text x="137.6" y="176.3">10</text>
<text x="253.6" y="176.3">2</text>
<text x="253.6" y="179.8">3</text>
<text x="257.1" y="174.5">1</text>
<text x="257.1" y="178">2</text>
<text x="115.4" y="181.2">GND</text>
<text x="129.7" y="181.2">Q7'</text>
<text x="257.1" y="181.6">3</text>
<text x="110.9" y="215.1">1</text>
<text x="137.6" y="215.1">16</text>
<text x="276.5" y="215.1">2</text>
<text x="276.5" y="211.6">1</text>
<text x="280" y="213.3">EN#</text>
<text x="298.1" y="213.3">FB</text>
<text x="303.6" y="211.6">10</text>
<text x="110.9" y="218.6">2</text>
<text x="115.4" y="216.5">Q1</text>
<text x="115.4" y="220">Q2</text>
<text x="128.5" y="216.5">VCC</text>
<text x="130.6" y="220">Q0</text>
<text x="137.6" y="218.6">15</text>
<text x="276.5" y="218.6">3</text>
<text x="280" y="220.4">C2F</text>
<text x="280" y="216.9">PG</text>
<text x="294.6" y="220.4">C1F-</text>
<text x="303.6" y="218.6">8</text>
<text x="110.9" y="222.1">3</text>
<text x="110.9" y="225.7">4</text>
<text x="115.4" y="223.6">Q3</text>
<text x="115.4" y="227.1">Q4</text>
<text x="130.5" y="223.6">DS</text>
<text x="130.6" y="227.1">OE</text>
<text x="137.6" y="225.7">13</text>
<text x="137.6" y="222.1">14</text>
<text x="276.5" y="225.7">5</text>
<text x="276.5" y="222.1">4</text>
<text x="280" y="227.4">VIN</text>
<text x="280" y="223.9">C2F+</text>
<text x="293.4" y="227.4">C1F+</text>
<text x="295.3" y="223.9">OUT</text>
<text x="303.6" y="222.1">7</text>
<text x="303.6" y="225.7">6</text>
<text x="110.9" y="229.2">5</text>
<text x="110.9" y="232.7">6</text>
<text x="115.4" y="230.6">Q5</text>
<text x="126.9" y="230.6">STCP</text>
<text x="137.6" y="232.7">11</text>
<text x="137.6" y="229.2">12</text>
<text x="110.9" y="236.3">7</text>
<text x="110.9" y="239.8">8</text>
<text x="115.4" y="234.1">Q6</text>
<text x="115.4" y="237.7">Q7</text>
<text x="126.4" y="234.1">SHCP</text>
<text x="130.2" y="237.7">MR</text>
<text x="137.6" y="239.8">9</text>
<text x="137.6" y="236.3">10</text>
<text x="115.4" y="241.2">GND</text>
<text x="129.7" y="241.2">Q7'</text>
</g>
<g font-size="3.2">
<text x="303.6" y="215.1">9</text>
<text x="294.8" y="216.9">GND</text>
</g>
<g font-size="2.5">
<text x="81.1" y="44">A</text>
<text x="81.3" y="47.5">B</text>
<text x="81.3" y="51">C</text>
<text x="81.1" y="54.6">D</text>
<text x="81.4" y="58.1">E</text>
<text x="57.9" y="65.2">G2</text>
<text x="81.1" y="65.2">G</text>
<text x="81.5" y="61.6">F</text>
<text x="57.9" y="68.7">G1</text>
<text x="80.5" y="68.7">DP</text>
<text x="81.1" y="98.7">A</text>
<text x="81.3" y="102.2">B</text>
<text x="81.3" y="105.7">C</text>
<text x="81.1" y="109.3">D</text>
<text x="81.4" y="112.8">E</text>
<text x="57.9" y="119.8">G2</text>
<text x="81.1" y="119.8">G</text>
<text x="81.5" y="116.3">F</text>
<text x="57.9" y="123.4">G1</text>
<text x="80.5" y="123.4">DP</text>
<text x="81.1" y="155.1">A</text>
<text x="81.3" y="158.6">B</text>
<text x="81.1" y="165.7">D</text>
<text x="81.3" y="162.2">C</text>
<text x="81.4" y="169.2">E</text>
<text x="81.5" y="172.8">F</text>
<text x="57.9" y="179.8">G1</text>
<text x="57.9" y="176.3">G2</text>
<text x="80.5" y="179.8">DP</text>
<text x="81.1" y="176.3">G</text>
<text x="81.1" y="215.1">A</text>
<text x="81.3" y="218.6">B</text>
<text x="81.1" y="225.7">D</text>
<text x="81.3" y="222.1">C</text>
<text x="81.4" y="229.2">E</text>
<text x="81.5" y="232.7">F</text>
<text x="57.9" y="239.8">G1</text>
<text x="57.9" y="236.3">G2</text>
<text x="80.5" y="239.8">DP</text>
<text x="81.1" y="236.3">G</text>
</g>
</svg>
